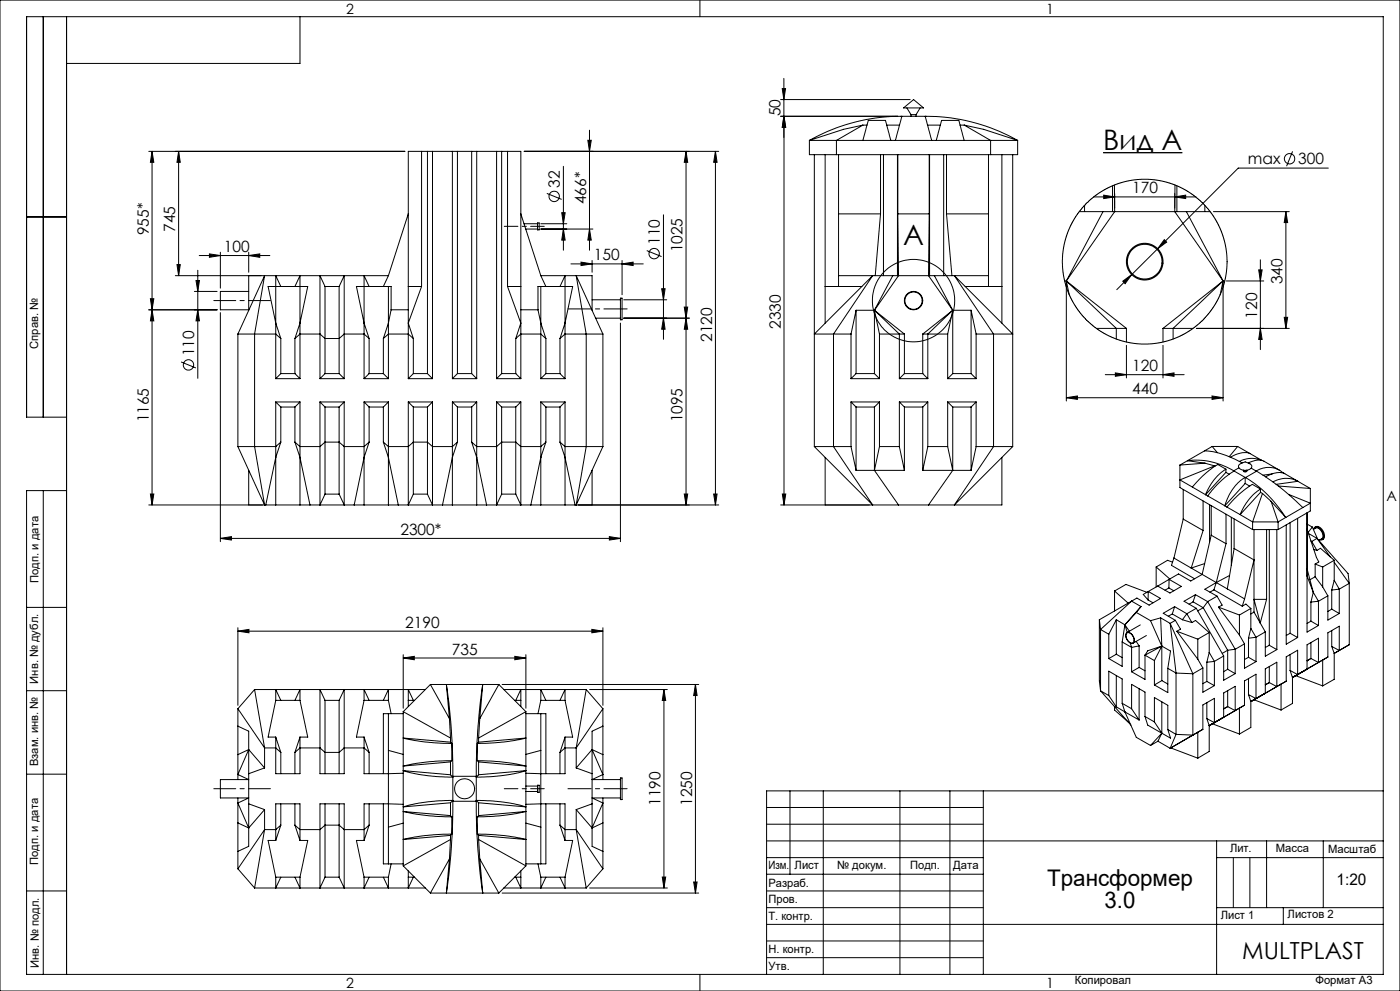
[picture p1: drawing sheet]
<svg xmlns="http://www.w3.org/2000/svg" width="420mm" height="297mm" viewBox="0 0 420 297" stroke-linecap="round" stroke-linejoin="round" font-family="sans-serif">
<g fill="none" stroke="#000" stroke-width=".3">
<path d="M0 0h420v297h-420zM13 5v120M20 5v287M90 5v14h-70M210 0v5M176.8 39v36M234.2 34.9h35.1M234.2 29.8h38.9M234.7 26.6h1l-.5 3.2zM235.2 34.9l.5 3.3h-1zM235.2 23.5v17.7M235.2 34.9v116.4"/>
<path d="M258.9 37.5l-8 4.6v4.3M258.9 37.5h1.2M258.9 37.5l-5.9 1.3-10.2 3.3M266 37.5h3.8M270.5 34.9l-1.9 7.2M271.1 32.3l3-2.5 3 2.5zM272.1 32.3l1.2 2.1M273.3 34.4h1.5M273.3 34.4v.5M274.8 34.4v.5M276 32.3l-1.2 2.1M277.6 34.9l1.9 7.2"/>
<path d="M278.3 37.5h3.8M288 37.5h1.3M289.3 37.5l7.9 4.6v4.3M289.3 37.5l5.8 1.3 10.2 3.3M44.6 45.4h76.9M45.6 45.4l.5 3.2h-1zM45.6 45.4v105.9M53.6 45.4l.5 3.2h-1zM53.6 45.4v37.2M126.5 45.4v40.5M128.2 45.4v66.6M129.8 45.4v68.1"/>
<path d="M135.7 45.4v68.1M137.2 45.4v66.6M141.5 45.4v66.6M143 45.4v68.1M149 45.4v68.1M150.5 45.4v66.6M152.3 45.4v40.5M157.3 45.4h58.3M164 58l4.5 1.8M169 49.8v25.2M176.4 42h1l-.6 3.4zM205.8 45.4v105.9"/>
<path d="M205.8 45.4l.5 3.2h-1zM214.6 45.4v105.9M214.6 45.4l.5 3.2h-1zM242.8 42.1a56.3 56.3 0 0 1 27.5-7.2h7.5a56 56 0 0 1 27.5 7.2M242.8 42.1h62.5M242.8 42.1v4.3h62.5v-4.3M244.3 46.4v87.4M247.5 46.4v50.4M251.6 46.4v39.5M258.9 42.1l1.6-6h5.1l1.7 6M264.2 46.4v17.7M265 46.4v36.2"/>
<path d="M269.2 46.4v36.2M269.3 46.4v17.7M278.8 46.4v17.7M278.9 46.4v36.2M280.9 42.1l1.6-6h5.2l1.5 6M283.1 46.4v36.2M284 46.4v17.7M296.5 46.4v39.5M300.6 46.4v50.4M303.8 46.4v87.4M328 59h30.8M331.1 58.5l3.3 .5-3.3 .5z"/>
<path d="M333.8 55.7v7.7M334.3 55.5l.1 7.9-14.5 20.8M334.4 58v4.4M352.4 59l3.3-.5v1zM352.4 58v4.4M352.5 55.5l-.1 7.9 14.5 20.8M353.1 55.7v7.7M387.8 45.4l-1.8 4.4M398.5 50.4h-27l-24.2 24.1M8 65h12M53.1 79.3h1l-.5 3.3zM59.8 76.6h21.2"/>
<path d="M62.8 76.1l3.3 .5-3.3 .5zM66.1 75.6v10.8M74.6 76.6l3.3-.5v1zM74.6 75.6v6M122.5 64.1l-6 18.5M156.2 64.1l6 18.5M157.2 67.1h4.1M157.7 68.6h3.6M161.3 66.8h.4v2.1h-.4zM162.2 68.6h15.7M162.2 67.1h7.8M168.5 63.7h1l-.5 3.4z"/>
<path d="M169 68.6l.5 3.4h-1zM171.3 79.1h21.7M174.3 78.6l3.3 .5-3.3 .5zM176.8 68.6l.6 3.4h-1zM177.6 78.1v3.5M186.6 79.1l3.3-.5v1zM186.6 78.1v10.2M194 75.1l4.5 1.8M199 64.4v37.3M251.6 64.1h12.6M264.2 64.1l-1.6 18.5M269.3 64.1l.3 18.5-7.3 10.4"/>
<path d="M269.3 64.1h9.5M278.8 64.1l-.2 18.5 7.2 10.4M284 64.1l1.6 18.5M284 64.1h12.5M323.8 63.4h39.2M325.4 61.6v1.8M330.9 63.4l-11 20.8M347.3 74.5l-7.8 7.8M349.3 71.8l.7 .8-2.7 1.9zM355.9 63.4l11 20.8M361.5 61.6v1.8M364 63.4h22.8"/>
<path d="M378.1 77.9v26.9M385.8 63.4l.5 3.3h-1zM385.8 63.4v35M44.6 92.8h20.5M45.1 89.5h1l-.5 3.3zM45.6 92.8l.5 3.4h-1zM52.6 82.6h63.9M58.3 87.3h6.8M58.8 84.1h1l-.5 3.2zM59.3 92.8l.5 3.4h-1zM59.3 81v32.4M66.1 93.7v68.6"/>
<path d="M74.6 87.3h-8.5v5.5h8.5M74.6 82.6v10.4M84.2 85.9l-1.5-3.3v30.9M88.5 85.9l1.5-3.3v30.9M97.5 85.9l-1.5-3.3v30.9M97.5 85.9v26.1M97.5 85.9h4.2M101.7 85.9l1.6-3.3v30.9M101.7 85.9v26.1M110.7 85.9l-1.5-3.3v30.9M116.5 85.9v27.6M116.5 82.6l-1.5 3.3"/>
<path d="M117.3 92.8h5.2M117.3 92.8l-.8 4-1.5 4.7M117.3 92.8v-6.9h-10.4l2.3 10.9 1.5 4.7M122.5 85.9h4M126.5 85.9l-4 10.9 1.5 4.7M152.3 85.9l3.9 10.9-1.5 4.7M152.3 85.9h3.9M156.2 92.8h5.2M161.4 92.8v-6.9h10.4l-2.3 10.9-1.5 4.7M161.4 92.8l.8 4 1.6 4.7M162.2 82.6h15.4v10.4M162.2 85.9v27.6"/>
<path d="M162.2 82.6l1.6 3.3M168 85.9l1.5-3.3v30.9M177.6 89.8h8.5M178.7 95.4h7.4M186.1 89.4h.5v6.4h-.5zM186.1 96.8v65.5M187.1 95.4h19.7M187.1 89.8h12.9M198.5 86.5h1l-.5 3.3zM199 95.4l.5 3.3h-1zM205.3 92h1l-.5 3.4zM205.8 95.4l.5 3.3h-1z"/>
<path d="M247.5 85.9h11.1M251.6 82.6h44.9M256.8 93v19M256.8 93h5.5M256.8 93l-1.5 7.1M262.3 93l7.5 7.1v13.4M262.3 93l9 7.1M262.3 93l1.5 7.1M262.3 93v19M267.8 82.6l-5.5 10.4M280.3 82.6l5.5 10.4M285.8 93l-1.5 7.1"/>
<path d="M285.8 93l-7.5 7.1v13.4M285.8 93l-9 7.1M285.8 93v19M285.8 93h5.5M289.6 85.9h11M291.3 93v19M291.3 93l1.5 7.1M319.4 84.2h.5M319.9 84.2v36M319.9 84.2l15 14.2v3.2M319.9 84.2l18 14.2M319.9 84.2l.9 4.2"/>
<path d="M328.9 98.4h9M336.8 84.3l2.7-2-2 2.7zM337.9 98.4v4.1M339.5 82.3l-4.5 4.5M348.9 98.4v4.1M348.9 98.4h9M358.9 98.4h27.9M366.9 84.2v36M366.9 84.2h.5M366.9 84.2l-15 14.2v3.2M366.9 84.2l-18 14.2M366.9 84.2l-.9 4.2"/>
<path d="M367.9 84.2h11.2M377.6 80.9h1l-.5 3.3zM378.1 98.4l.5 3.3h-1zM385.3 95.1h1l-.5 3.3zM54.3 108.5l4.5 1.8M71.4 100.1v33.7M71.4 100.1h11.3l1.5 1.4M71.4 100.1l8-17.5-3 17.5v33.7l3 17.5-8-17.5M82.7 113.5h7.3M84.2 112h4.3M84.2 101.5l-1.5-4.7-2.3-10.9h11.9l-2.3 10.9-1.5 4.7M84.2 101.5v10.5"/>
<path d="M84.2 112l-1.5 1.5M88.5 101.5l1.5-1.4h6l1.5 1.4h4.2l1.6-1.4h5.9l1.5 1.4M88.5 101.5v10.5M88.5 112l1.5 1.5M96 113.5h7.3M97.5 112h4.2M97.5 112l-1.5 1.5M101.7 112l1.6 1.5M109.2 113.5h7.3M110.7 112h4.3M110.7 112l-1.5 1.5M110.7 101.5v10.5"/>
<path d="M115 101.5l1.5-1.4h6l1.5 1.4M115 101.5v10.5M115 112l1.5 1.5M122.5 113.5v-68.1h33.7v68.1M122.5 113.5h7.3M124 112l-1.5 1.5M124 112h4.2M124 101.5v10.5M128.2 112l1.6 1.5M135.7 113.5h7.3M137.2 112h4.3M137.2 112l-1.5 1.5"/>
<path d="M141.5 112l1.5 1.5M149 113.5h7.2M150.5 112h4.2M150.5 112l-1.5 1.5M154.7 101.5l1.5-1.4h6l1.6 1.4M154.7 112l1.5 1.5M154.7 101.5v10.5M162.2 113.5h7.3M163.8 112h4.2M163.8 101.5v10.5M163.8 112l-1.6 1.5M168 101.5v10.5"/>
<path d="M168 112l1.5 1.5M180.9 100.1v33.7M180.9 100.1h-11.4l-1.5 1.4M180.9 100.1l-8-17.5 3 17.5v33.7l-3 17.5 8-17.5M255.3 113.5h8.5M255.3 100.1h-11l17.5-17.5-11.8 17.5v33.7l11.8 17.5-17.5-17.5M255.3 100.1v13.4M256.8 112h5.5M256.8 112l-1.5 1.5M262.3 112l1.5 1.5M263.8 100.1h7.5M263.8 100.1v13.4"/>
<path d="M269.8 113.5h8.5M271.3 112h5.5M271.3 100.1v11.9M271.3 112l-1.5 1.5M276.8 100.1h7.5M276.8 112l1.5 1.5M276.8 100.1v11.9M284.3 113.5h8.5M284.3 100.1v13.4M285.8 112h5.5M285.8 112l-1.5 1.5M291.3 112l1.5 1.5"/>
<path d="M292.8 100.1h11l-17.5-17.5 11.8 17.5v33.7l-11.8 17.5 17.5-17.5M292.8 100.1v13.4M319.9 119.2l3.3-.5v1zM319.9 119.2h47M331.6 112.3h23.6M334.6 111.8l3.3 .5-3.3 .5zM337.9 103.5v9.8M348.9 112.3l3.3-.5v1zM348.9 103.5v9.8M363.6 118.7l3.3 .5-3.3 .5zM20 125h-12v-120h407v287h-407v-145h12M82.7 120.5h7.3"/>
<path d="M82.7 120.5v30.8M82.7 120.5l1.5 1.5M84.2 122h4.3M84.2 132.5l-1.5 1.3h-11.3M84.2 132.5l-1.5 4.6-3 14.2M84.2 122v10.5M88.5 132.5l1.5 1.3h6l1.5-1.3h4.2l1.6 1.3h5.9l1.5-1.3M88.5 132.5l1.5 4.6 3 14.2M88.5 122v10.5M90 120.5v30.8M90 120.5l-1.5 1.5M96 120.5h7.3"/>
<path d="M96 120.5v30.8l1.5-3.2M96 120.5l1.5 1.5M97.5 122h4.2M97.5 122v26.1M101.7 122v26.1M103.3 120.5v30.8l-1.6-3.2M103.3 120.5l-1.6 1.5M109.2 120.5h7.3M109.2 120.5l1.5 1.5M109.2 120.5v30.8M110.7 122h4.3M110.7 122v10.5"/>
<path d="M110.7 132.5l-1.5 4.6-2.9 14.2M115 132.5l1.5 1.3h6l1.5-1.3h4.2l1.6 1.3h5.9l1.5-1.3M115 132.5l1.5 4.6 3 14.2M115 122v10.5M116.5 120.5v30.8M116.5 120.5l-1.5 1.5M122.5 120.5h7.3M122.5 120.5v30.8l1.5-3.2M122.5 120.5l1.5 1.5M124 122h4.2M124 122v26.1M128.2 122v26.1"/>
<path d="M129.8 120.5v30.8l-1.6-3.2M129.8 120.5l-1.6 1.5M135.7 120.5h7.3M135.7 120.5v30.8M135.7 120.5l1.5 1.5M137.2 122h4.3M137.2 122v10.5M137.2 132.5l-1.5 4.6-2.9 14.2M141.5 122v10.5M141.5 132.5l1.5 1.3h6l1.5-1.3h4.2l1.5 1.3h6l1.6-1.3M141.5 132.5l1.5 4.6 3 14.2M143 120.5v30.8"/>
<path d="M143 120.5l-1.5 1.5M149 120.5h7.2M149 120.5v30.8l1.5-3.2M149 120.5l1.5 1.5M150.5 122h4.2M150.5 122v26.1M154.7 122v26.1M156.2 120.5v30.8l-1.5-3.2M156.2 120.5l-1.5 1.5M162.2 120.5h7.3M162.2 120.5l1.6 1.5M162.2 120.5v30.8"/>
<path d="M163.8 122h4.2M163.8 132.5l-1.6 4.6-3 14.2M163.8 122v10.5M168 132.5l1.5 1.3h11.4M168 122v10.5M168 132.5l1.5 4.6 3 14.2M169.5 120.5l-1.5 1.5M169.5 120.5v30.8M244.3 133.8h11M247.5 137.1v14.2M255.3 120.5h8.5M255.3 120.5v13.3"/>
<path d="M255.3 120.5l1.5 1.5M255.3 133.8l1.5 7.2M256.8 122h5.5M256.8 122v19M262.3 122v19M263.8 133.8h6M263.8 120.5v13.3M263.8 120.5l-1.5 1.5M263.8 133.8l-1.5 7.2M269.8 120.5h8.5M269.8 120.5v13.3M269.8 120.5l1.5 1.5"/>
<path d="M269.8 133.8l1.5 7.2M271.3 122h5.5M271.3 122v19M276.8 122v19M278.3 133.8h6M278.3 120.5v13.3M278.3 133.8l-1.5 7.2M278.3 120.5l-1.5 1.5M284.3 120.5h8.5M284.3 120.5v13.3M284.3 133.8l1.5 7.2M284.3 120.5l1.5 1.5"/>
<path d="M285.8 122h5.5M285.8 122v19M291.3 122v19M292.8 133.8h11M292.8 120.5v13.3M292.8 133.8l-1.5 7.2M292.8 120.5l-1.5 1.5M300.6 137.1v14.2h-66.4M354 139.4v6.7l21.8 12.6M356.2 138.1a21.5 21.5 0 0 1 13.9 3M356.2 138.1l5.3 .7M356.2 138.1l-2.2 1.3"/>
<path d="M361.4 135.1a26.3 26.3 0 0 1 11.3 3.6M361.4 135.1l-5.2 3M361.5 138.8l2.9 .8M361.5 138.8l-7.5 .6M363.6 133.8l-2.2 1.3M363.6 133.8l1.6 1.9M363.6 133.8h7.7M364.4 139.6l-10.4 4.2 7.7 4.5M364.4 139.6l.1 .1M371.3 133.8l3.7 2.2M371.3 133.8l-2.5 3.1M371.7 139.3l1.9-.9 1 .4a1.03 1.03 0 0 1 .9 1.1 1.03 1.03 0 0 1-1.1 1h-.3a1.8 1.8 0 0 1-2.5-1.3z"/>
<path d="M374.5 138.8a5.4 5.4 0 0 1 4.7-.6l4.7 2.7M375 136a7 7 0 0 0-5.9 1M375 136l3.5 2M378.4 137.9a7.7 7.7 0 0 0-6.6 .4M13 147v145M44.6 151.3h171M45.1 148.1h1l-.5 3.2zM74.6 141v10.3M97.5 148.1h4.2M124 148.1h4.2M150.5 148.1h4.2M177.6 141v10.3"/>
<path d="M205.3 148.1h1l-.5 3.2zM214.1 148.1h1l-.5 3.2zM234.7 148.1h1l-.5 3.2zM256.8 141h14.5M262.3 141l7.3 10.3M276.8 141h14.5M285.8 141l-7.2 10.3M355 155.6l5.9 3.4M355 146.7v8.9M355 155.6l-2.8 11.6M360.9 150.1v8.9M360.9 159l-3.5 11.2"/>
<path d="M361.7 148.3l.6 .3M362.3 148.6l5.2 3M362.9 151.3v11.3M363.4 151.5v8.9M367.5 151.6l.6 .4M367.8 140.6a15.4 15.4 0 0 0-6.1 7.7M367.8 140.6l-2.5-1.4-1.8 1.2-2.7 2.2-3.1 3.4M367.8 140.6v1M367.8 141.6l-6.1 6.7M367.8 141.6l1 .5M367.8 154.1v8.8M368.1 152l3.9 2.2"/>
<path d="M369.4 155v14.4M370.1 141.1l.1 .1M370.2 141.2l-1.6 1-2.8 2.4-3.5 4M370.2 155.5v8.9M370.2 141.2l3.4 1.9M371.7 140.2l-1.6 .9M372 154.2l3.8 2.2M373 140.9a.67 .67 0 0 0 1.1 0M373 141l.1 .2 .4 .3 .4-.1 .2-.4M373.6 143.1a14.3 14.3 0 0 0-6.1 8.5M373.6 144.9l1.3 .8M373.6 143.1v1.8"/>
<path d="M373.6 143.1h.1M373.6 144.9l-6.1 6.7M373.7 143.1a36.6 36.6 0 0 1 12 12M375.4 140.3l1.4 .9M375.8 156.4h7.6M375.8 158.7h7.6M375.8 156.4v2.3M376.2 158.7v24.7M376.8 141.2a6.7 6.7 0 0 1 8 .4M376.8 141.2h.2M377 141.2a72.4 72.4 0 0 1 13.8 10.9M377 141.2l-3.3 1.9"/>
<path d="M378.1 146.6a15.8 15.8 0 0 0-6.1 7.6M378.1 146.6l-2.4-1.4-3.9 2.9-3.7 3.9M378.1 147.6l.6 .3M378.1 147.6l-6.1 6.6M378.1 146.6v1M378.7 147.9l-2.9 8.5M378.7 147.9l2.6 2.3M380 158.7v20.9M380.8 158.7v34.7M381.3 150.2l2.1 6.2M381.3 150.2l4.4 4.9M381.7 142l-2.8 .4"/>
<path d="M381.9 144.4a7.7 7.7 0 0 1 7.5-.2l-6.6 1M383 158.7v36M383.4 156.4v2.3M383.5 145.7l9.6 .7M384.8 141.6h-.4M384.8 141.6l.6 .4M385.4 142a6.5 6.5 0 0 0-5.7 .9M385.4 142l7.7 4.4M385.7 155.1l-2.3 1.3M385.9 157.3v35.8l3.4-2M386.6 148.2l6.5 2.6-7.4 4.3M387 156.6v33.2"/>
<path d="M389.3 155.4v35.7M392.1 153.7v35.7l3.4-1.9M392.1 158.6l2.8 8.5 .7 1.3-1.1 .6M392.1 157.1l1.6 .9M392.5 159.9l2.6 1.5M393.1 146.4v6.7l-9.7 5.6M393.7 158l-1.3 1.6M393.7 158l1.6 3.6M394 158.7l.7-.4a2.1 2.1 0 0 1 1.8 3.2l-.9 .5M394.1 158.6a1.12 1.12 0 0 1 1.1-.7 1.12 1.12 0 0 1 1 .7l.4 .5a1.73 1.73 0 0 1-.2 2.8l-.5-.1M394.5 158a1.94 1.94 0 0 1 2.6 1.6 1.56 1.56 0 0 1-.4 2.1M66.1 161.4l3.3-.6v1.1z"/>
<path d="M66.1 161.4h120M182.8 160.8l3.3 .6-3.3 .5zM334.4 177.1l4.1 3.7M334.4 177.1l3.4-1.9 6.3 2.3M334.4 177.1v6M344.4 179.8l1.5 .9M344.5 177.3l-1.5 .8 1.4 1.7M344.5 177.3l3.7 2-3.5 2.1-3.6-2.2-1.6 1M344.5 177.3l-.1 2.5M346.9 169.9l4 3.6M346.9 169.9v6M347.3 175.6l-2.8 1.7"/>
<path d="M350.7 176.2l-1.2 .7M350.7 176.2l1.4 .9M350.7 173.6l3.7 2.2-3.4 1.9-3.7-2.1M350.7 173.6v2.6M350.7 173.6l-3.4 2M351.8 168.5l-1.5-.6-3.4 2M352.2 167.2l5.2 3M352.2 167.2l-.8 2.2 7 4.1M357.4 170.2l3.2 2M358.6 178.2l3.7 2.1M358.6 178.2l-3.4 2 3.7 2.1M358.6 178.2l-.7 2.2"/>
<path d="M360.6 172.2l-3.4 1.9-3.6-2.1-2.9 1.6M360.6 172.2l7.6 4.3M361.4 168.9l-4 1.3M363.4 160.4l4.4 2.5M363.4 160.4l-2.8 11.8M364.2 176.8l-1.2 .7M364.2 176.8l8.5 4.9M364.9 174.6l-3.4 2 3.6 2.1M364.9 174.6l-.7 2.2M365.1 178.7l-2.8 1.6M365.1 178.7l1.5 2.7-1.1 .6M367.8 162.9l-2.9 11.7"/>
<path d="M368.2 176.5l5.2 3M368.9 172.5l-4 2.1M370.2 164.4l6 3.4-2.8 11.7M370.2 164.4l-2 12.1M373.4 179.5l-.7 2.2M376.2 179.6h3.8l-1.9 7.1zM392.1 172.6l1.9 4.9M392.1 170.5l1.9 7M393.3 162.1l.2 .2M393.5 162.3l1.6 2.7M393.5 162.3l-.1 .2M394 177.5l-.7 2.9"/>
<path d="M394 177.5l1.5 2.7M394.1 164.7l1 .3M394.5 169v3.9M394.5 172.9l-1.5 .8M394.5 172.9l2.3 3M394.5 169l2.3 .9M395.1 165l1-.7 4.2 3.6M395.1 161.4l-1.6 .9M395.1 161.4l4 5.5M395.1 161.4l9.3 10.5 .4 2.9M396.8 175.9l1.6 2.7M396.8 169.9v6"/>
<path d="M398.4 178.6v7.2l3.4-1.9M398.4 178.6l-2.9 1.6M399.5 176.8v5.8M400.3 167.9l-3.5 2M400.3 167.9v6M400.3 173.9l-.8 2.9M400.3 173.9l1.5 2.7M400.3 168.5l4.5 6.3M401.8 176.6v7.3M401.8 176.6l-2.3 .2M404.8 174.8l-3 1.8M404.8 174.8v18.4"/>
<path d="M8 182h12M71.4 189.2l3.3-.6v1zM71.4 188.1v23.3M71.4 189.2h109.5M121 197.2l3.3-.5v1zM121 196.2v16.1M121 197.2h36.8M154.4 196.7l3.4 .5-3.4 .5zM157.8 196.2v16.1M177.6 188.6l3.3 .6-3.3 .4zM180.9 188.1v23.3M329.8 185.7l.4 3"/>
<path d="M329.8 185.7v18.4l.4 2.9M330.2 188.7v18.3M330.2 188.7l2.4 1.4M332.6 190.1v7.3M334.9 196.1l1.8 1M334.9 185.7l2.6 1.6M334.9 185.7l-2.3 4.4M334.9 185.7v10.4M334.9 196.1l-2.3 1.3M336.7 192.4v7.3l-4.1-2.3M336.7 192.4l2.8 1.6M337.5 187.3l1.3 1.9"/>
<path d="M337.5 187.3l.7 2.2M337.5 187.3l-.8 5.1M338 189.7a1.85 1.85 0 0 1 2.3 1.7 .99 .99 0 0 1-.5 1.4 .99 .99 0 0 1-1.3-.6 2.08 2.08 0 0 1-.5-2.5zM338 189.8a1.85 1.85 0 0 1 2.2 2 .84 .84 0 0 1-.5 1 .84 .84 0 0 1-1.1-.5l-.1-.1a1.99 1.99 0 0 1-.5-2.4zM339.1 192.7l.4 1.3M339.5 180.2l2.8 1.6M339.5 180.2l-9.7 5.5M339.5 194v7.3M339.5 180.2l-9.3 8.5M340.9 192.2l.8 1.4M340.9 183.5l4.3 2.5M340.9 183.5l-3.4 3.8"/>
<path d="M341.7 193.6v6.4M341.7 193.6l-2.2 .4M342.1 187.3l-4 2.3M342.3 181.8l-1.4 1.7M342.3 181.8l-4.8 5.5M343.5 196.4v7.2l-4-2.3M343.5 196.4l2.8 1.6M343.9 190.5l-4 2.3M345.2 186l3.3 7.6M346.3 198v7.3M348.2 185.2l.3 8.4M348.2 185.2l2.8 1.6"/>
<path d="M348.2 185.2l-3 .8M348.5 193.6l2.7 1.5-.9 5.2M348.5 193.6l-4.2 1.4-.8 1.4M348.5 193.6v10.4M348.5 193.6l-2.2 4.4M348.5 193.6l-5 2.8M351 186.8l1.8 14.9M351 186.8l6.9 15.1M351.7 184l-1.2 .7M351.7 184l3 1.7M352.4 181.8l-3.4 2 3.6 2.1M352.4 181.8l3.7 2.1"/>
<path d="M352.4 181.8l-.7 2.2M352.6 185.9l-1.6 .9M352.6 185.9l1.6 2.7-1.1 .6M353.1 189.2l6.2 8.4M353.1 189.2l6.2 2.4M354.7 185.7l2.9 .9M356.1 183.9l1.5 2.7M356.1 183.9l-1.4 1.8M357.6 186.6l1.1-.7 4.1 3.7M357.9 180.4l3.1 1.7M357.9 180.4l-1.2 .7M358.9 182.3l-2.8 1.6"/>
<path d="M358.9 182.3l8.2 14.3M359.3 197.6l1.6 2.6M359.3 191.6v6M361 182.1l7.3 12.8M361 182.1l-1.7 1M362.1 198.5v5.7M362.3 180.3l-1.3 1.8M362.3 180.3l8.3 14.3M362.8 189.6l-3.5 2M362.8 189.6v5.9M362.8 195.5l-.7 3M362.8 195.5l1.5 2.7"/>
<path d="M364.3 198.2v7.3M364.3 198.2l-2.2 .3M365.5 182l6.3 8.3M365.5 182l6.3 2.3M367.1 196.6v7.3l3.5-2M367.1 196.6l-2.8 1.6M368.3 194.9l-1.6 .9M368.3 194.9v5.7M370.6 194.6v7.3M370.6 194.6l-2.3 .3M371.8 190.3l1.5 2.7M371.8 184.3v6"/>
<path d="M372.7 181.7l1.1-.7 1.4 1.3M373.3 193v7.3l3.5-2M373.3 193l-2.7 1.6M374.5 197l-1.2 .7M374.5 191.3v5.7M374.5 197l2.3 1.3M375.2 182.3l-3.4 2M375.2 182.3v6M375.2 188.3l-.7 3M375.2 188.3l1.6 2.7M376.2 183.4l-1 .6M376.2 183.4l3.4 6"/>
<path d="M376.8 191v7.3M376.8 191l-2.3 .3M379.6 189.4v7.3l3.4-2M379.6 189.4l-2.8 1.6M380.8 199.8v4.8M380.8 193.4l-1.2 .7M380.8 193.4l2.2 1.3M387 196.2v4.7M387 189.8l-1.1 .7M387 189.8l2.3 1.3M393.3 180.4v5.8M393.3 192.6v4.7"/>
<path d="M393.3 186.2l-1.2 .7M393.3 186.2l2.2 1.3M393.3 197.3l2.2 1.2M393.3 197.3l-1.2 .7M395.5 198.5v-7.2l-3.4 1.9v7.4l-4.4 2.5M395.5 180.2v7.3M395.5 180.2l-2.2 .2M396.8 197.8v7.8M396.8 197.8l-9.1 5.3M398.4 196.9l-2.9 1.6M398.4 196.9l-1.6 .9M399.5 182.6l-1.1 .7"/>
<path d="M399.5 188.9v4.8M399.5 182.6l2.3 1.3M399.5 193.7l.8 2.1M399.5 193.7l2.3 1.2M400.3 195.8v7.8l-3.5 2M401.8 194.9v-7.2l-3.4 1.9v7.3M404.8 193.2l-3 1.7M404.8 193.2l-4.5 2.6M8 207h12M71.4 217.6l3.2 1.5v34.5l-3.2 1.6M71.4 212.4v21.2M71.4 212.4l8 11.8"/>
<path d="M76.4 206.7h51.2M76.4 206.7l3 17.5M76.4 206.7l-5 5.7M82.7 209.9v-3.2l1.5 3.2M82.7 209.9l-2.3 11h2.3M82.7 209.9h7.3M88.5 209.9l1.5-3.2v3.2M90 209.9l2.3 11h-2.3M97.5 209.9l-1.5-3.2v25.2h7.3v-25.2l-1.6 3.2M97.5 209.9v22M97.5 209.9h4.2M101.7 209.9v22"/>
<path d="M109.2 209.9v-3.2l1.5 3.2M109.2 209.9l-2.3 11h2.3M109.2 209.9h7.3M115 209.9l1.5-3.2v3.2M116.5 213.9v45M116.5 209.9l.8 4M121 213.3v46.2M121 213.9h-6v18M121 213.3l14.1 7.9M122.5 209.9h1.9M124 209.9l-1.5-3.2v5.1M129.1 205.1h20.5"/>
<path d="M129.1 205.1l-8.1 8.2M129.1 205.1l5.7 10.3M134.8 215.4l-.9-10.3a180.4 180.4 0 0 1 2 27.6M134.8 215.4l.3 5.8M143.9 215.4l.9-10.3a180.4 180.4 0 0 0-1.9 27.6M143.9 215.4l-.3 5.8M149.6 205.1l-5.7 10.3M149.6 205.1l8.2 8.2M150.6 205.1h59M151.1 206.7h24.8M154.4 209.9h1.8M154.7 209.9l1.5-3.2v5.1"/>
<path d="M157.8 213.3v46.2M157.8 213.9h6v18M157.8 213.3l-14.2 7.9M162.2 209.9v-3.2l1.6 3.2M162.2 213.9v45M162.2 209.9h7.3M162.2 209.9l-.8 4M168 209.9l1.5-3.2v3.2M169.5 209.9l2.3 11h-2.3M175.9 206.7l-3 17.5M175.9 206.7l5 5.7M176.9 206.7h23.3"/>
<path d="M180.9 217.6l-3.3 1.5v34.5l3.3 1.6M180.9 212.4v21.2M180.9 212.4l-8 11.8M199.2 206.7l.5 3.2h-1zM199.2 206.7v59.4M208.6 205.1v62.5M208.6 205.1l.5 3.4h-1zM330.2 207l2.4 1.5M330.2 207l9.1 10.3M332.6 208.5v-7.3l4.1 2.3v7.3M332.6 208.5l2.3 3.3M334.4 211.8v1l4.1 3.6"/>
<path d="M334.9 202.5v9.3M334.9 211.8l2.6 1.6M336.7 210.8l2.8 1.6M336.7 210.8l.8 2.6M337.5 213.4l3.4 7.6 4.3 2.4M337.5 213.4l4.2 2.4M339.5 212.4v-7.3l4 2.3v7.3M339.5 212.4l2.2 3.4M341.7 200l1.8 1M341.7 206.4v9.4M341.7 200l-2.2 1.3M343.5 214.7l2.8 1.7"/>
<path d="M343.5 214.7l.8 2.6 4.2 2.4M346.3 216.4v-7.3l4 2.3v7.2M346.3 216.4l2.2 3.3M348.5 210.4v9.3M348.5 204l1.8 1M348.5 204l-2.2 1.3M348.5 219.7l-1.1 2.4M348.5 219.7l-3.3 3.7M350.3 200.3l2.5 1.4M350.3 218.6l2.5 1.5M350.3 200.3v7.3l-4-2.3M350.3 218.6l.9 2.6-2.7-1.5"/>
<path d="M352.8 201.7l5.1 .2M352.8 201.7v18.4M357.9 201.9v18.4M359.3 219.5v7.7M360.9 218.6l-3 1.7M360.9 218.6l-9.9 5.7M360.9 200.2v7.3l3.4-2M360.9 200.2l-3 1.7M362.1 204.2l-1.2 .7M362.1 210.6v4.8M362.1 204.2l2.2 1.3M362.1 215.4l.7 2.1"/>
<path d="M362.1 215.4l2.2 1.2M362.8 217.5v7.7l-3.5 2M363.7 216.9l8.1 3.1M364.3 216.6v-7.3l-3.4 2v7.3M364.3 216.6l-1.5 .9M368.3 211.8l2.3 1.2v-7.3l-3.5 2v7.2l-4.3 2.6M368.3 207v4.8M368.3 200.6l2.3 1.3M368.3 200.6l-1.2 .7M368.3 211.8l-1.2 .6M371.8 212.2v7.8M374.5 203.4v4.8"/>
<path d="M374.5 208.2l.7 2.1M374.5 208.2l2.3 1.2M375.2 210.3v7.7l-3.4 2M376.2 209.7l-1 .6M376.2 209.7l8.1 3.1M376.8 209.4v-7.3l-3.5 2v7.2l-10.5 6.2M376.8 209.4l-1.6 .9M379.6 207.7l-4.4 2.6M379.6 207.7l-2.8 1.7M380.8 204.6l2.2 1.2v-7.3l-3.4 1.9v7.3M380.8 204.6l-1.2 .6M384.3 205v7.8"/>
<path d="M384.3 205l-8.1 4.7M385.9 204.1l-10.7 6.2M385.9 204.1l-1.6 .9M387 200.9l.7 2.2M387 200.9l2.3 1.3M387.7 203.1v7.7l-3.4 2M387.7 203.1l1-.6 8.1 3.1M389.3 202.2v-7.3l-3.4 1.9v7.3M389.3 202.2l-1.6 .9M8 232h12M71.4 239.1v21.3M74.6 224.6l-3.2 7.5 3.2 1.5h-8.5v5.5h8.5l-3.2 1.6 3.2 7.4"/>
<path d="M74.6 224.6l4.8 5.5M74.6 224.6l-3.2 1.6M79.4 224.2h3.3l1.5 1.3M79.4 224.2v5.9M79.4 230.1l-4.8 1.8M82.7 220.9v11h7.3v-11M82.7 220.9l1.5 4.6M84.2 225.5v6.4M88.5 225.5v6.4M88.5 225.5l1.5-1.3h6l1.5 1.3h4.2l1.6-1.3h5.9l1.5 1.3M90 220.9l-1.5 4.6M109.2 220.9v11l11.8-.2"/>
<path d="M109.2 220.9l1.5 4.6M110.7 225.5v6.4M116.5 224.9l4.5 1.2M121 231l14.1 1.2 .8 .7-7.3-.4-3.9-.6zM135.1 222.4l-14.1-1.2 6.7 1.2 7.8 .4M135.1 221.2v1.2M135.1 228.3v3.9M135.1 222.4l.4 .4M135.5 228l-6.7 .3-3.9 .5-3.9 .8 14.1-1.3M135.5 228l-.4 .3M135.5 222.8v5.2M135.9 232.7h7"/>
<path d="M135.9 232.7v7.4M142.9 239.9l7.2 .4 4 .6 3.7 .9-14.2-1.2zM142.9 232.7v7.4M143.2 228l6.7 .3 3.9 .5 4 .8-14.2-1.3M143.2 222.8v5.2M143.2 228l.4 .3M143.6 232.2l14.2-1.2-3.7 .9-4 .6-7.2 .4zM143.6 222.4l14.2-1.2-6.7 1.2-7.9 .4M143.6 221.2v1.2M143.6 228.3v3.9M143.6 222.4l-.4 .4M157.8 235.6h3.5"/>
<path d="M157.8 237.2h3.5M161.3 235.3h.4v2.2h-.4zM162.2 224.9l-4.4 1.2M168 225.5v6.4M169.5 220.9v11l-11.7-.2M169.5 220.9l-1.5 4.6M172.9 224.2v5.9M172.9 224.2h-3.4l-1.5 1.3M172.9 230.1l4.7 1.8M177.6 224.6l3.3 7.5-3.3 1.5h8.5M177.6 224.6l-4.7 5.5M177.6 224.6l3.3 1.6"/>
<path d="M180.9 239.1v21.3M186.1 233.1h.5v6.5h-.5zM186.1 239.1h-8.5l3.3 1.6-3.3 7.4M237 237v25M247 237v55M270 237v55M285 237v55M295 237v55M347.4 222.1l3.6 2.2M347.4 222.1l-2.2 1.3M351 224.3l.2-.1 8.1 3M352.8 220.1l5.1 .2"/>
<path d="M352.8 220.1l-1.8 4.2M415 237h-185v55M71.4 246.6l3.2 1.5M74.6 240.9l4.8 1.7M79.4 242.6v6M79.4 242.6l-4.8 5.5M79.4 248.6l-8 11.8M79.4 248.6l-3 17.5M82.7 251.9v-11h7.3v11M82.7 251.9h-2.3l2.3 11M84.2 240.9v6.4M84.2 247.3l-1.5 1.3h-3.3"/>
<path d="M84.2 247.3l-1.5 4.6M88.5 240.9v6.4M88.5 247.3l1.5 1.3h6l1.5-1.3h4.2l1.6 1.3h5.9l1.5-1.3M88.5 247.3l1.5 4.6M90 251.9h2.3l-2.3 11M97.5 240.9v22M101.7 240.9v22M109.2 251.9h-2.3l2.3 11M110.7 240.9v6.4M110.7 247.3l-1.5 4.6M115 240.9v18h6M117.3 258.9l-.8 4"/>
<path d="M121 241.8l3.7-.9 3.9-.6 7.3-.4-.8 .7zM121 241l-11.8-.1v11M121 246.7l-4.5 1.2M121 259.5l8.1 8.1M134.8 257.4l-5.7 10.2M135.1 244.4l-14.1-1.2 3.9 .8 3.9 .5 6.7 .3M135.1 240.6v3.8M135.1 250.4v1.2M135.1 244.4l.4 .4M135.1 251.6l-.3 5.8M135.1 251.6l-14.1 7.9M135.5 250l-7.8 .4-6.7 1.2 14.1-1.2"/>
<path d="M135.5 244.8v5.2M135.5 250l-.4 .4M135.9 240.1a180.3 180.3 0 0 1-2 27.5l.9-10.2M135.9 240.1h7M142.9 240.1a180.3 180.3 0 0 0 1.9 27.5l-.9-10.2M143.2 250l7.9 .4 6.7 1.2-14.2-1.2M143.2 244.8v5.2M143.2 250l.4 .4M143.6 244.4l14.2-1.2-4 .8-3.9 .5-6.7 .3M143.6 240.6v3.8M143.6 250.4v1.2M143.6 251.6l.3 5.8"/>
<path d="M143.6 244.4l-.4 .4M143.6 251.6l14.2 7.9M143.9 257.4l5.7 10.2M157.8 241l11.7-.1v11M157.8 246.7l4.4 1.2M157.8 259.5l-8.2 8.1M161.4 258.9l.8 4M163.8 240.9v18h-6M168 240.9v6.4M168 247.3l1.5 1.3h3.4M168 247.3l1.5 4.6M169.5 251.9h2.3l-2.3 11"/>
<path d="M172.9 242.6v6M172.9 242.6l4.7 5.5M172.9 248.6l8 11.8M172.9 248.6l3 17.5M177.6 240.9l-4.7 1.7M180.9 246.6l-3.3 1.5M230 257h65M230 242h65M230 247h65M230 252h185M365 252v40M365 257h50"/>
<path d="M370 257v15M375 257v15M380 252v20M397 252v20M8 267h12M71.4 260.4l5 5.7M76.4 266.1h51.2M82.7 262.9v3.2l1.5-3.2M82.7 262.9h7.3M88.5 262.9l1.5 3.2v-3.2M97.5 262.9l-1.5 3.2v-25.2h7.3v25.2l-1.6-3.2M97.5 262.9h4.2"/>
<path d="M109.2 262.9v3.2l1.5-3.2M109.2 262.9h7.3M115 262.9l1.5 3.2v-3.2M122.5 261v5.1l1.5-3.2M122.5 262.9h1.9M129.1 267.6h20.5M150.6 267.6h59M151.1 266.1h24.8M154.4 262.9h1.8M156.2 261v5.1l-1.5-3.2M162.2 262.9v3.2l1.6-3.2M162.2 262.9h7.3"/>
<path d="M168 262.9l1.5 3.2v-3.2M176.9 266.1h23.3M180.9 260.4l-5 5.7M198.7 262.9h1l-.5 3.2zM208.1 264.3h1l-.5 3.3zM230 262h65M230 267h65M230 272h65M230 277h185M365 272h50M385 272v5M210 292v5"/>
<path d="M230 282h65M230 287h65"/>
<circle cx="166.3" cy="58.8" r="1.55"/>
<circle cx="386.9" cy="47.6" r="1.55"/>
<circle cx="196.2" cy="76" r="1.55"/>
<circle cx="343.4" cy="78.4" r="5.2"/>
<circle cx="343.4" cy="78.4" r="5.5"/>
<circle cx="343.4" cy="78.4" r="24.7"/>
<circle cx="274" cy="90.1" r="2.6"/>
<circle cx="274.1" cy="90.1" r="12.4"/>
<circle cx="274.1" cy="90.1" r="2.75"/>
<circle cx="56.5" cy="109.4" r="1.55"/>
<circle cx="139.4" cy="236.4" r="3"/>
</g>
<path d="M330.9 45.8h23.8" fill="none" stroke="#000" stroke-width=".39"/>
<path d="M81.1 90.1h-17M81.1 236.4h-17" fill="none" stroke="#000" stroke-width=".3" stroke-dasharray="15.2 1.3 1.3 1.3" stroke-dashoffset="8.6"/>
<path d="M151.3 67.8h12M151.3 236.4h12" fill="none" stroke="#000" stroke-width=".3" stroke-dasharray="15.2 1.3 1.3 1.3" stroke-dashoffset="11.1"/>
<path d="M170.4 92.6h17.7M170.4 236.4h17.7" fill="none" stroke="#000" stroke-width=".3" stroke-dasharray="15.2 1.3 1.3 1.3" stroke-dashoffset="8.3"/>
<g fill="#000">
<path d="M214.6 45.4l.5 3.2h-1zM214.1 148.1h1l-.5 3.2z"/>
<path d="M331.1 58.5l3.3 .5-3.3 .5zM352.4 59l3.3-.5v1z"/>
<path d="M186.6 79.1l3.3-.5v1zM174.3 78.6l3.3 .5-3.3 .5zM74.6 76.6l3.3-.5v1zM62.8 76.1l3.3 .5-3.3 .5zM154.4 196.7l3.4 .5-3.4 .5zM121 197.2l3.3-.5v1z"/>
<path d="M45.6 92.8l.5 3.4h-1zM45.1 148.1h1l-.5 3.2zM205.8 95.4l.5 3.3h-1zM205.3 148.1h1l-.5 3.2zM199.2 206.7l.5 3.2h-1zM198.7 262.9h1l-.5 3.2zM208.6 205.1l.5 3.4h-1zM208.1 264.3h1l-.5 3.3z"/>
<path d="M59.3 92.8l.5 3.4h-1zM58.8 84.1h1l-.5 3.2zM45.1 89.5h1l-.5 3.3zM45.6 45.4l.5 3.2h-1zM169 68.6l.5 3.4h-1zM168.5 63.7h1l-.5 3.4zM176.8 68.6l.6 3.4h-1zM176.4 42h1l-.6 3.4zM199 95.4l.5 3.3h-1zM198.5 86.5h1l-.5 3.3zM205.3 92h1l-.5 3.4zM205.8 45.4l.5 3.2h-1zM53.1 79.3h1l-.5 3.3zM53.6 45.4l.5 3.2h-1zM235.2 34.9l.5 3.3h-1zM234.7 26.6h1l-.5 3.2z"/>
<path d="M378.1 98.4l.5 3.3h-1zM377.6 80.9h1l-.5 3.3z"/>
<path d="M385.3 95.1h1l-.5 3.3zM385.8 63.4l.5 3.3h-1z"/>
<path d="M319.9 119.2l3.3-.5v1zM363.6 118.7l3.3 .5-3.3 .5z"/>
<path d="M234.7 148.1h1l-.5 3.2zM235.2 34.9l.5 3.3h-1z"/>
<path d="M66.1 161.4l3.3-.6v1.1zM182.8 160.8l3.3 .6-3.3 .5zM71.4 189.2l3.3-.6v1zM177.6 188.6l3.3 .6-3.3 .4zM334.6 111.8l3.3 .5-3.3 .5zM348.9 112.3l3.3-.5v1zM336.8 84.3l.7 .7 2-2.7zM349.3 71.8l-2 2.7 2.7-1.9z"/>
</g>
<g font-size="8.5">
<text x="330.9" y="44.8">Вид А</text>
<text x="270.9" y="73.5">А</text>
</g>
<text font-size="7.1" x="372.6" y="287.4">MULTPLAST</text>
<g font-size="6.9">
<text x="314.1" y="265.6">Трансформер</text>
<text x="331.4" y="272">3.0</text>
</g>
<text font-size="4.8" x="401" y="265.3">1:20</text>
<g font-size="4.7">
<text x="234.2" y="34.9" transform="rotate(-90 234.2 34.9)">50</text>
<text x="374.4" y="49.3">max</text>
<text x="389.5" y="49.3">300</text>
<text x="168" y="56.3" transform="rotate(-90 168 56.3)">32</text>
<text x="339.7" y="58">170</text>
<text x="175.9" y="61.2" transform="rotate(-90 175.9 61.2)">466*</text>
<text x="44.6" y="70.5" transform="rotate(-90 44.6 70.5)">955*</text>
<text x="52.6" y="69.5" transform="rotate(-90 52.6 69.5)">745</text>
<text x="67.1" y="75.6">100</text>
<text x="198" y="73.4" transform="rotate(-90 198 73.4)">110</text>
<text x="204.8" y="75.6" transform="rotate(-90 204.8 75.6)">1025</text>
<text x="178.2" y="78">150</text>
<text x="384.8" y="85.3" transform="rotate(-90 384.8 85.3)">340</text>
<text x="377.1" y="95.5" transform="rotate(-90 377.1 95.5)">120</text>
<text x="234.2" y="98.6" transform="rotate(-90 234.2 98.6)">2330</text>
<text x="58.3" y="106.8" transform="rotate(-90 58.3 106.8)">110</text>
<text x="213.6" y="102.5" transform="rotate(-90 213.6 102.5)">2120</text>
<text x="339.7" y="111.2">120</text>
<text x="339.7" y="118.2">440</text>
<text x="44.6" y="126.6" transform="rotate(-90 44.6 126.6)">1165</text>
<text x="204.8" y="126.6" transform="rotate(-90 204.8 126.6)">1095</text>
<text x="120.1" y="160.3">2300*</text>
<text x="121.6" y="188.1">2190</text>
<text x="135.5" y="196.2">735</text>
<text x="198.2" y="241.5" transform="rotate(-90 198.2 241.5)">1190</text>
<text x="207.6" y="241.5" transform="rotate(-90 207.6 241.5)">1250</text>
</g>
<g font-size="4.2">
<text x="103.8" y="4.2">2</text>
<text x="313.8" y="4.2">1</text>
<text x="415.9" y="150.2">A</text>
<text x="103.8" y="296.2">2</text>
<text x="313.8" y="296.2">1</text>
</g>
<g font-size="3.4">
<text x="11.5" y="104.5" transform="rotate(-90 11.5 104.5)">Справ. №</text>
<text x="11.6" y="174.7" transform="rotate(-90 11.6 174.7)">Подп. и дата</text>
<text x="11.4" y="204.9" transform="rotate(-90 11.4 204.9)">Инв. № дубл.</text>
<text x="11.4" y="229.6" transform="rotate(-90 11.4 229.6)">Взам. инв. №</text>
<text x="369" y="255.5">Лит.</text>
<text x="382.8" y="255.5">Масса</text>
<text x="398.4" y="255.6">Масштаб</text>
<text x="11.4" y="259.2" transform="rotate(-90 11.4 259.2)">Подп. и дата</text>
<text x="230.5" y="260.5">Изм.</text>
<text x="238.4" y="260.4">Лист</text>
<text x="251.1" y="260.4">№ докум.</text>
<text x="273" y="260.4">Подп.</text>
<text x="286" y="260.4">Дата</text>
<text x="230.5" y="265.7">Разраб.</text>
<text x="230.5" y="275.7">Т. контр.</text>
<text x="230.6" y="270.7">Пров.</text>
<text x="366.2" y="275.3">Лист 1</text>
<text x="386.3" y="275.2">Листов 2</text>
<text x="230.6" y="285.7">Н. контр.</text>
<text x="11.6" y="290" transform="rotate(-90 11.6 290)">Инв. № подл.</text>
<text x="230.6" y="290.7">Утв.</text>
<text x="322.5" y="295">Копировал</text>
<text x="394.6" y="295">Формат А3</text>
</g>
</svg>
